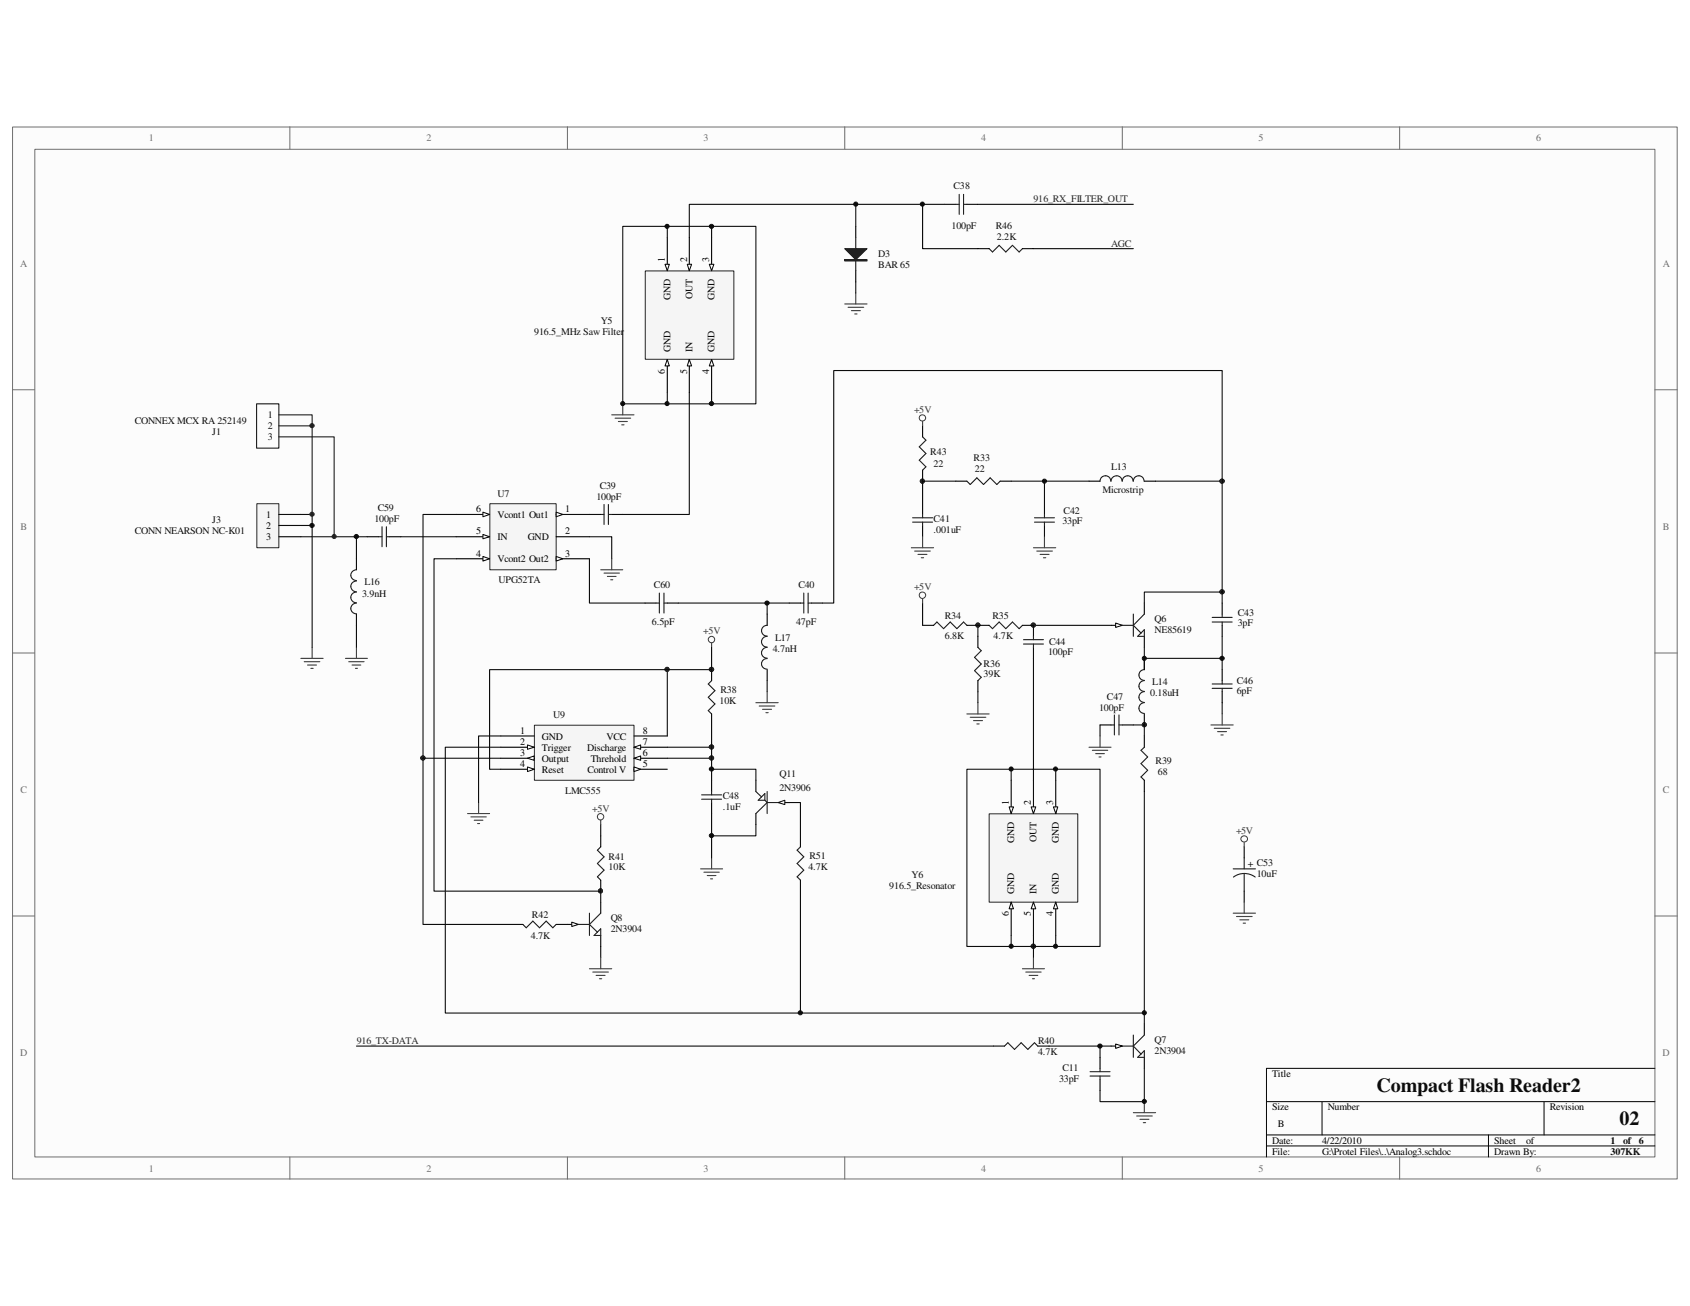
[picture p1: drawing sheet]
<svg xmlns="http://www.w3.org/2000/svg" width="279mm" height="216mm" viewBox="0 0 279 216" stroke-linecap="round" stroke-linejoin="round" font-family="sans-serif">
<path d="M2.1 21h275.2v173.9h-275.2z" fill="#fcfcfc"/>
<path d="M2.1 21h275.2v173.9h-275.2z" fill="none" stroke="#6e6e6e" stroke-width=".17"/>
<path d="M5.8 24.7h267.8v166.6h-267.8z" fill="#fcfcfc"/>
<g fill="none" stroke="#6e6e6e" stroke-width=".17">
<path d="M5.8 24.7h267.8v166.6h-267.8zM47.9 21v3.6M93.8 21v3.6M139.7 21v3.6M185.5 21v3.6M231.4 21v3.6M2.1 64.4h3.6M273.6 64.4h3.7M2.1 107.9h3.6M273.6 107.9h3.7M2.1 151.4h3.6M273.6 151.4h3.7"/>
<path d="M47.9 191.3v3.6M93.8 191.3v3.6M139.7 191.3v3.6M185.5 191.3v3.6M231.4 191.3v3.6"/>
</g>
<path d="M273.6 176.6h-64.2v14.7M209.4 182.1h64.2M209.4 187.6h64.2M209.4 189.4h64.2M218.6 182.1v5.5M246.1 187.6v3.7M255.3 182.1v5.5" fill="none" stroke="#000" stroke-width=".17"/>
<circle cx="69.9" cy="125.3" r=".34" fill="#0e0e0e"/>
<circle cx="69.9" cy="125.3" r=".34" fill="none" stroke="#0e0e0e" stroke-width=".17"/>
<circle cx="99.3" cy="147.3" r=".34" fill="#0e0e0e"/>
<circle cx="99.3" cy="147.3" r=".34" fill="none" stroke="#0e0e0e" stroke-width=".17"/>
<circle cx="110.3" cy="110.7" r=".33" fill="#0e0e0e"/>
<circle cx="110.3" cy="110.7" r=".33" fill="none" stroke="#0e0e0e" stroke-width=".17"/>
<circle cx="117.6" cy="125.3" r=".34" fill="#0e0e0e"/>
<circle cx="117.6" cy="125.3" r=".34" fill="none" stroke="#0e0e0e" stroke-width=".17"/>
<circle cx="117.6" cy="123.5" r=".35" fill="#0e0e0e"/>
<circle cx="117.6" cy="123.5" r=".35" fill="none" stroke="#0e0e0e" stroke-width=".17"/>
<circle cx="117.6" cy="110.7" r=".34" fill="#0e0e0e"/>
<circle cx="117.6" cy="110.7" r=".34" fill="none" stroke="#0e0e0e" stroke-width=".17"/>
<circle cx="152.5" cy="79.5" r=".34" fill="#0e0e0e"/>
<circle cx="152.5" cy="79.5" r=".34" fill="none" stroke="#0e0e0e" stroke-width=".17"/>
<circle cx="161.7" cy="103.3" r=".34" fill="#0e0e0e"/>
<circle cx="161.7" cy="103.3" r=".34" fill="none" stroke="#0e0e0e" stroke-width=".17"/>
<circle cx="170.8" cy="156.4" r=".35" fill="#0e0e0e"/>
<circle cx="170.8" cy="156.4" r=".35" fill="none" stroke="#0e0e0e" stroke-width=".17"/>
<circle cx="170.8" cy="103.3" r=".35" fill="#0e0e0e"/>
<circle cx="170.8" cy="103.3" r=".35" fill="none" stroke="#0e0e0e" stroke-width=".17"/>
<circle cx="189.2" cy="119.8" r=".34" fill="#0e0e0e"/>
<circle cx="189.2" cy="119.8" r=".34" fill="none" stroke="#0e0e0e" stroke-width=".17"/>
<circle cx="202" cy="97.8" r=".35" fill="#0e0e0e"/>
<circle cx="202" cy="97.8" r=".35" fill="none" stroke="#0e0e0e" stroke-width=".17"/>
<circle cx="202" cy="79.5" r=".35" fill="#0e0e0e"/>
<circle cx="202" cy="79.5" r=".35" fill="none" stroke="#0e0e0e" stroke-width=".17"/>
<path d="M170.9 103.4h12.8" fill="none" stroke="#0e0e0e" stroke-width=".18"/>
<circle cx="170.8" cy="103.3" r=".35" fill="#262626"/>
<circle cx="170.8" cy="103.3" r=".35" fill="none" stroke="#262626" stroke-width=".17"/>
<path d="M172.7 79.5v3.7M161.7 103.4v1.8M181.9 119.8v1.9M189.2 108.8h12.9M202.1 116.2v1.8M173.4 172.9h10.3" fill="none" stroke="#0e0e0e" stroke-width=".18"/>
<circle cx="161.7" cy="103.3" r=".34" fill="#262626"/>
<circle cx="161.7" cy="103.3" r=".34" fill="none" stroke="#262626" stroke-width=".17"/>
<circle cx="189.2" cy="119.8" r=".34" fill="#262626"/>
<circle cx="189.2" cy="119.8" r=".34" fill="none" stroke="#262626" stroke-width=".17"/>
<path d="M49.7 88.7h11M66.3 88.7h9.1M110.3 123.5h7.3" fill="none" stroke="#0e0e0e" stroke-width=".18"/>
<circle cx="117.6" cy="123.5" r=".35" fill="#262626"/>
<circle cx="117.6" cy="123.5" r=".35" fill="none" stroke="#262626" stroke-width=".17"/>
<path d="M110.3 125.3h7.3" fill="none" stroke="#0e0e0e" stroke-width=".18"/>
<circle cx="117.6" cy="125.3" r=".34" fill="#262626"/>
<circle cx="117.6" cy="125.3" r=".34" fill="none" stroke="#262626" stroke-width=".17"/>
<circle cx="117.6" cy="110.7" r=".34" fill="#262626"/>
<circle cx="117.6" cy="110.7" r=".34" fill="none" stroke="#262626" stroke-width=".17"/>
<path d="M161.7 33.8h25.7" fill="none" stroke="#0e0e0e" stroke-width=".18"/>
<circle cx="202" cy="97.8" r=".35" fill="#262626"/>
<circle cx="202" cy="97.8" r=".35" fill="none" stroke="#262626" stroke-width=".17"/>
<path d="M191.1 79.5h11" fill="none" stroke="#0e0e0e" stroke-width=".18"/>
<circle cx="202" cy="79.5" r=".35" fill="#262626"/>
<circle cx="202" cy="79.5" r=".35" fill="none" stroke="#262626" stroke-width=".17"/>
<circle cx="117.6" cy="110.7" r=".34" fill="#262626"/>
<circle cx="117.6" cy="110.7" r=".34" fill="none" stroke="#262626" stroke-width=".17"/>
<circle cx="69.9" cy="125.3" r=".34" fill="#262626"/>
<circle cx="69.9" cy="125.3" r=".34" fill="none" stroke="#262626" stroke-width=".17"/>
<path d="M69.9 125.3h12.9M99.3 136.3v1.9M99.3 156.5v1.8" fill="none" stroke="#0e0e0e" stroke-width=".18"/>
<circle cx="152.5" cy="79.5" r=".34" fill="#262626"/>
<circle cx="152.5" cy="79.5" r=".34" fill="none" stroke="#262626" stroke-width=".17"/>
<path d="M110.3 110.7v11" fill="none" stroke="#0e0e0e" stroke-width=".18"/>
<circle cx="99.3" cy="147.3" r=".34" fill="#262626"/>
<circle cx="99.3" cy="147.3" r=".34" fill="none" stroke="#262626" stroke-width=".17"/>
<circle cx="110.3" cy="110.7" r=".33" fill="#262626"/>
<circle cx="110.3" cy="110.7" r=".33" fill="none" stroke="#262626" stroke-width=".17"/>
<path d="M167.2 79.5h12.8" fill="none" stroke="#0e0e0e" stroke-width=".18"/>
<g fill="none" stroke="#1c1c1c" stroke-width=".18">
<path d="M158 33.8h.6M158.6 32.1v3.3M159.3 33.8h.6M159.3 32.1v3.3M152.5 72.2l.6 .6-1.1 1.1 1.1 1.1-1.1 1.1 1.1 1.1-.6 .5M171 86.3h3.3M171 85.6h3.3M172.7 85v.6M172.7 86.3v.6M161.7 107l.5 .6-1.1 1.1 1.1 1.1-1.1 1.1 1.1 1.1-.5 .5M189.2 116.2a.89 .89 0 0 0-.9 .9 .89 .89 0 0 0 .9 .8M189.2 114.3a.89 .89 0 0 0-.9 .9 .89 .89 0 0 0 .9 .9"/>
<path d="M189.2 112.5a.89 .89 0 0 0-.9 .9 .89 .89 0 0 0 .9 .9M189.2 110.7a.89 .89 0 0 0-.9 .9 .89 .89 0 0 0 .9 .9"/>
</g>
<path d="M156.2 33.8h1.8M159.9 33.8h1.8M152.5 70.4v1.8M152.5 77.7v1.8M172.7 83.2v1.8M172.7 86.9v1.8M161.7 105.2v1.8M161.7 112.5v1.8M189.2 108.8v1.9M189.2 118v1.8" fill="none" stroke="#000" stroke-width=".18"/>
<path d="M81 83.3h10.9v10.9h-10.9z" fill="#f5f5f5"/>
<path d="M81 83.3h10.9v10.9h-10.9z" fill="none" stroke="#262626" stroke-width=".17"/>
<path d="M75.4 85h5.5" fill="none" stroke="#000" stroke-width=".18"/>
<path d="M79.8 84.7l1.1 .3-1.1 .4z" fill="#fcfcfc"/>
<path d="M79.8 84.7l1.1 .3-1.1 .4z" fill="none" stroke="#000" stroke-width=".17"/>
<path d="M75.4 88.7h5.5" fill="none" stroke="#000" stroke-width=".18"/>
<path d="M79.8 88.3l1.1 .4-1.1 .4z" fill="#fcfcfc"/>
<path d="M79.8 88.3l1.1 .4-1.1 .4z" fill="none" stroke="#000" stroke-width=".17"/>
<path d="M75.4 92.4h5.5" fill="none" stroke="#000" stroke-width=".18"/>
<path d="M79.8 92l1.1 .4-1.1 .4z" fill="#fcfcfc"/>
<path d="M79.8 92l1.1 .4-1.1 .4z" fill="none" stroke="#000" stroke-width=".17"/>
<path d="M91.9 85h5.6" fill="none" stroke="#000" stroke-width=".18"/>
<path d="M91.9 84.7l1.1 .3-1.1 .4z" fill="#fcfcfc"/>
<path d="M91.9 84.7l1.1 .3-1.1 .4z" fill="none" stroke="#000" stroke-width=".17"/>
<path d="M91.9 88.7h5.6M91.9 92.4h5.6" fill="none" stroke="#000" stroke-width=".18"/>
<path d="M91.9 92l1.1 .4-1.1 .4z" fill="#fcfcfc"/>
<path d="M91.9 92l1.1 .4-1.1 .4z" fill="none" stroke="#000" stroke-width=".17"/>
<g fill="none" stroke="#1c1c1c" stroke-width=".18">
<path d="M159.9 79.5l.5 .6 1.1-1.1 1.1 1.1 1.1-1.1 1.1 1.1 .6-.6M181.9 79.5a.89 .89 0 0 1 .9-.8 .89 .89 0 0 1 .8 .8M183.7 79.5a.91 .91 0 0 1 .9-.8 .91 .91 0 0 1 .9 .8M185.5 79.5a.89 .89 0 0 1 .9-.8 .89 .89 0 0 1 .9 .8M187.4 79.5a.89 .89 0 0 1 .9-.8 .89 .89 0 0 1 .8 .8M132.3 99.7h.6M132.9 98v3.3M133.6 99.7h.6M133.6 98v3.3M117.6 112.5l-.5 .6 1.1 1.1-1.1 1.1 1.1 1.1-1.1 1.1 .5 .5M154.3 103.4l.6-.6 1.1 1.1 1.1-1.1 1.1 1.1 1.1-1.1 .6 .6M163.5 103.4l.6 .5 1.1-1.1 1.1 1.1 1.1-1.1 1.1 1.1 .5-.5"/>
<path d="M200.4 113.8h3.3M200.4 113.1h3.3M202.1 112.5v.6M202.1 113.8v.5M189.2 123.5l-.6 .5 1.1 1.1-1.1 1.1 1.1 1.1-1.1 1.1 .6 .6M166.1 172.9l.5-.5 1.1 1.1 1.1-1.1 1.1 1.1 1.1-1.1 .6 .5"/>
</g>
<g fill="none" stroke="#000" stroke-width=".18">
<path d="M158 79.5h1.9M165.4 79.5h1.8M180 79.5h1.9M189.2 79.5h1.9M130.5 99.7h1.8M134.2 99.7h1.8M117.6 110.7v1.8M117.6 118v1.8M152.5 103.4h1.8M159.9 103.4h3.6M169 103.4h1.9M202.1 110.7v1.8"/>
<path d="M202.1 114.3v1.9M189.2 121.7v1.8M189.2 129v1.9M164.3 172.9h1.8M171.6 172.9h1.8"/>
</g>
<path d="M88.4 119.9h16.4v9.1h-16.4z" fill="#f5f5f5"/>
<path d="M88.3 119.9h16.5v9.1h-16.5z" fill="none" stroke="#262626" stroke-width=".17"/>
<path d="M82.8 121.7h5.5M82.8 123.5h5.5" fill="none" stroke="#000" stroke-width=".18"/>
<path d="M87.2 123.1l1.1 .4-1.1 .4z" fill="#fcfcfc"/>
<path d="M87.2 123.1l1.1 .4-1.1 .4z" fill="none" stroke="#000" stroke-width=".17"/>
<path d="M82.8 125.3h5.5" fill="none" stroke="#000" stroke-width=".18"/>
<path d="M87.2 125.3l1.1-.3v.7z" fill="#fcfcfc"/>
<path d="M87.2 125.3l1.1-.3v.7z" fill="none" stroke="#000" stroke-width=".17"/>
<path d="M82.8 127.2h5.5" fill="none" stroke="#000" stroke-width=".18"/>
<path d="M87.2 126.8l1.1 .4-1.1 .4z" fill="#fcfcfc"/>
<path d="M87.2 126.8l1.1 .4-1.1 .4z" fill="none" stroke="#000" stroke-width=".17"/>
<path d="M104.8 127.2h5.5" fill="none" stroke="#000" stroke-width=".18"/>
<path d="M104.8 126.8l1.1 .4-1.1 .4z" fill="#fcfcfc"/>
<path d="M104.8 126.8l1.1 .4-1.1 .4z" fill="none" stroke="#000" stroke-width=".17"/>
<path d="M104.8 125.3h5.5" fill="none" stroke="#000" stroke-width=".18"/>
<path d="M104.8 125.3l1.1-.3v.7z" fill="#fcfcfc"/>
<path d="M104.8 125.3l1.1-.3v.7z" fill="none" stroke="#000" stroke-width=".17"/>
<path d="M104.8 123.5h5.5" fill="none" stroke="#000" stroke-width=".18"/>
<path d="M104.8 123.5l1.1-.4v.8z" fill="#fcfcfc"/>
<path d="M104.8 123.5l1.1-.4v.8z" fill="none" stroke="#000" stroke-width=".17"/>
<g fill="none" stroke="#000" stroke-width=".18">
<path d="M97.5 85h1.8M101.1 85h1.9M152.5 83.2v1.8M152.5 86.9v1.8M202.1 99.7v1.8M170.9 103.4v1.8M170.9 107v1.8M181.9 119.8h1.8M185.5 119.8h1.9M202.1 103.4v1.8M99.3 138.2v1.8M104.8 121.7h5.5"/>
<path d="M84.6 152.8h1.8M91.9 152.8h3.7M99.3 145.5v1.8"/>
</g>
<g fill="none" stroke="#1c1c1c" stroke-width=".18">
<path d="M99.3 85h.6M99.9 83.4v3.3M100.6 85h.5M100.6 83.4v3.3M150.9 86.3h3.3M150.9 85.6h3.3M152.5 85v.6M152.5 86.3v.6M169.2 106.5h3.3M169.2 105.7h3.3M170.9 105.2v.5M170.9 106.5v.5"/>
<path d="M183.7 119.8h.5M184.2 118.2v3.3M185 119.8h.5M185 118.2v3.3M200.4 102.8h3.3M200.4 102.1h3.3M202.1 101.5v.6M202.1 102.8v.6M99.3 140l-.5 .5 1.1 1.1-1.1 1.1 1.1 1.1-1.1 1.1 .5 .6M86.4 152.8l.6 .6 1.1-1.1 1.1 1.1 1.1-1.1 1.1 1.1 .5-.6"/>
</g>
<g fill="none" stroke="#393939" stroke-width=".18">
<path d="M101.1 68.6h3.7M101.7 69.1h2.6M102.2 69.7h1.5M102.8 70.2h.4M103 66.8v1.8M99.3 94.2h3.7M99.9 94.7h2.5M100.4 95.3h1.5M101 95.8h.3M101.1 92.4v1.8M170.9 90.6h3.6M171.4 91.1h2.6"/>
<path d="M172 91.7h1.4M172.5 92.2h.4M172.7 88.7v1.9M49.7 108.8h3.7M50.3 109.4h2.6M50.8 109.9h1.5M51.4 110.5h.4M51.6 107v1.8M159.9 118h3.6M160.4 118.6h2.6M161 119.1h1.4M161.5 119.7h.4"/>
<path d="M161.7 116.2v1.8M200.2 119.8h3.7M202.1 118v1.8M77.3 134.5h3.6M77.9 135h2.5M78.4 135.6h1.4M79 136.1h.3M79.1 132.7v1.8M180 123.5h3.7M180.6 124h2.5M181.1 124.6h1.5M181.7 125.1h.3"/>
<path d="M181.9 121.7v1.8M200.7 120.4h2.6M201.3 120.9h1.5M201.8 121.5h.4M99.3 158.3v1.8M97.5 160.1h3.6M98 160.7h2.6M98.6 161.2h1.4M99.1 161.8h.4M187.4 183.9h3.7M187.9 184.5h2.6M188.5 185h1.4"/>
<path d="M189 185.6h.4M189.2 182.1v1.8"/>
</g>
<path d="M94.5 152.4l1.1 .4-1.1 .4z" fill="#fcfcfc"/>
<path d="M94.5 152.4l1.1 .4-1.1 .4z" fill="none" stroke="#000" stroke-width=".17"/>
<path d="M99.3 149.1v1.9M99.3 154.6v1.9M183.7 172.9h1.8" fill="none" stroke="#000" stroke-width=".18"/>
<path d="M95.6 152.8h1.9M97.5 152.8l1.3 1.3M97.5 151v3.6M98.2 154.6l1.1-1.1v1.1zM99.3 151l-1.8 1.8" fill="none" stroke="#1c1c1c" stroke-width=".18"/>
<path d="M184.4 172.6l1.1 .3-1.1 .4z" fill="#fcfcfc"/>
<path d="M184.4 172.6l1.1 .3-1.1 .4z" fill="none" stroke="#000" stroke-width=".17"/>
<path d="M183.7 103.4h1.8M189.2 169.3v1.8M189.2 174.8v1.8" fill="none" stroke="#000" stroke-width=".18"/>
<path d="M185.5 172.9h1.9M187.4 172.9l1.2 1.3M187.4 171.1v3.7M189.2 171.1l-1.8 1.8M189.2 173.7v1.1h-1.1z" fill="none" stroke="#1c1c1c" stroke-width=".18"/>
<path d="M184.4 103l1.1 .4-1.1 .3z" fill="#fcfcfc"/>
<path d="M184.4 103l1.1 .4-1.1 .3z" fill="none" stroke="#000" stroke-width=".17"/>
<path d="M141.5 37.4v1.9M141.5 44.7v1.9M189.2 99.7v1.8M189.2 105.2v1.8M117.6 129v1.9M117.6 132.7v1.8M205.7 140v1.8M205.7 147.3v1.8M181.9 174.8v1.8M181.9 178.4v1.9" fill="none" stroke="#000" stroke-width=".18"/>
<g fill="none" stroke="#1c1c1c" stroke-width=".18">
<path d="M141.5 39.3v5.4M139.7 42.9h3.6v.2h-3.6zM185.5 103.4h1.9M187.4 103.4l1.2 1.2M187.4 101.5v3.7M189.2 101.5l-1.8 1.9M189.2 104.1v1.1h-1.1zM116 132.1h3.3M116 131.4h3.3M117.6 130.9v.5M117.6 132.1v.6M203.9 143.6h3.7"/>
<path d="M205.7 144.4l.8 .1 1 .5M205.7 144.4l-.8 .1-1 .5M205.7 141.8v1.8M205.7 144.4v2.9M180.2 177.9h3.3M180.2 177.2h3.3M181.9 176.6v.6M181.9 177.9v.5"/>
</g>
<g fill="none" stroke="#393939" stroke-width=".17">
<circle cx="152.5" cy="69.1" r=".53"/>
<circle cx="152.5" cy="98.4" r=".54"/>
<circle cx="117.6" cy="105.7" r=".52"/>
<circle cx="99.3" cy="135" r=".53"/>
<circle cx="205.7" cy="138.7" r=".53"/>
</g>
<path d="M152.5 69.7v.7M152.5 99v.7M117.6 106.3v.7M99.3 135.6v.7M205.7 139.3v.7M203.9 151h3.7M204.4 151.5h2.6M205 152.1h1.5M205.5 152.6h.4M205.7 149.1v1.9" fill="none" stroke="#393939" stroke-width=".18"/>
<path d="M156.2 33.8h-42.2v5.5M114 64.9v20.1h-11M49.7 85h1.9v22M152.5 99.7v3.7M161.7 114.3v1.9M170.9 108.8v20.2M181.9 172.9v1.9" fill="none" stroke="#0e0e0e" stroke-width=".18"/>
<path d="M139.7 43h3.6" fill="none" stroke="#1c1c1c" stroke-width=".21"/>
<path d="M139.7 41.1h3.6l-1.8 1.8z" fill="#1c1c1c"/>
<path d="M139.7 41.1h3.6l-1.8 1.8zM163.5 41.1l.6 .6 1.1-1.1 1.1 1.1 1.1-1.1 1.1 1.1 .5-.6" fill="none" stroke="#1c1c1c" stroke-width=".18"/>
<path d="M139.7 50.2h3.6M140.2 50.8h2.6M140.8 51.4h1.4M141.3 51.9h.4M141.5 48.4v1.8M115.8 143.6h3.7M116.4 144.2h2.5M116.9 144.7h1.5M117.5 145.3h.3M117.6 141.8v1.8" fill="none" stroke="#393939" stroke-width=".18"/>
<path d="M141.5 33.8v3.6M152.5 33.8v7.3h9.2M141.5 46.6v1.8M170.9 41.1h16.5M82.8 123.5h-9.2v44h115.6" fill="none" stroke="#0e0e0e" stroke-width=".18"/>
<path d="M161.7 41.1h1.8M169 41.1h1.9M128.7 132.7h1.8" fill="none" stroke="#000" stroke-width=".18"/>
<path d="M128.7 132.7l1.1-.4v.7z" fill="#fcfcfc"/>
<path d="M128.7 132.7l1.1-.4v.7z" fill="none" stroke="#000" stroke-width=".17"/>
<path d="M125 129v1.9M125 134.5v1.8M132.3 138.2v1.8M132.3 145.5v1.8" fill="none" stroke="#000" stroke-width=".18"/>
<path d="M125 130.9l.9 .8M125.3 132.3l1.1-1.1v1.1zM126.4 132.3l.4 .4M126.8 130.9v3.6M126.8 132.7l-1.8 1.8M126.8 132.7h1.9M132.3 140l-.5 .5 1.1 1.1-1.1 1.1 1.1 1.1-1.1 1.1 .5 .6" fill="none" stroke="#1c1c1c" stroke-width=".18"/>
<path d="M117.6 127.2h7.4v1.8M125 136.3v1.9h-7.4M130.5 132.7h1.8v5.5M132.3 147.3v20.2" fill="none" stroke="#0e0e0e" stroke-width=".18"/>
<path d="M150.7 90.6h3.6M151.2 91.1h2.6M151.8 91.7h1.4M152.3 92.2h.4M152.5 88.7v1.9M170.9 158.3v1.8M169 160.1h3.7M169.6 160.7h2.5M170.1 161.2h1.5M170.7 161.8h.3" fill="none" stroke="#393939" stroke-width=".18"/>
<path d="M163.6 134.6h14.6v14.5h-14.6z" fill="#f5f5f5"/>
<path d="M163.5 134.5h14.7v14.6h-14.7z" fill="none" stroke="#262626" stroke-width=".17"/>
<path d="M167.2 129v5.5" fill="none" stroke="#000" stroke-width=".18"/>
<path d="M166.8 133.4h.8l-.4 1.1z" fill="#fcfcfc"/>
<path d="M166.8 133.4h.8l-.4 1.1z" fill="none" stroke="#000" stroke-width=".17"/>
<path d="M170.9 129v5.5" fill="none" stroke="#000" stroke-width=".18"/>
<path d="M170.5 133.4h.7l-.3 1.1z" fill="#fcfcfc"/>
<path d="M170.5 133.4h.7l-.3 1.1z" fill="none" stroke="#000" stroke-width=".17"/>
<path d="M174.5 129v5.5" fill="none" stroke="#000" stroke-width=".18"/>
<path d="M174.2 133.4h.7l-.4 1.1z" fill="#fcfcfc"/>
<path d="M174.2 133.4h.7l-.4 1.1z" fill="none" stroke="#000" stroke-width=".17"/>
<path d="M174.5 149.1v5.5" fill="none" stroke="#000" stroke-width=".18"/>
<path d="M174.5 149.1l.4 1.1h-.7z" fill="#fcfcfc"/>
<path d="M174.5 149.1l.4 1.1h-.7z" fill="none" stroke="#000" stroke-width=".17"/>
<path d="M170.9 149.1v5.5" fill="none" stroke="#000" stroke-width=".18"/>
<path d="M170.9 149.1l.3 1.1h-.7z" fill="#fcfcfc"/>
<path d="M170.9 149.1l.3 1.1h-.7z" fill="none" stroke="#000" stroke-width=".17"/>
<path d="M167.2 149.1v5.5" fill="none" stroke="#000" stroke-width=".18"/>
<path d="M167.2 149.1l.4 1.1h-.8z" fill="#fcfcfc"/>
<path d="M167.2 149.1l.4 1.1h-.8z" fill="none" stroke="#000" stroke-width=".17"/>
<path d="M167.2 154.6v1.9M174.5 154.6v1.9" fill="none" stroke="#0e0e0e" stroke-width=".18"/>
<circle cx="170.8" cy="156.4" r=".35" fill="#262626"/>
<circle cx="170.8" cy="156.4" r=".35" fill="none" stroke="#262626" stroke-width=".17"/>
<path d="M106.7 44.8h14.6v14.6h-14.6z" fill="#f5f5f5"/>
<path d="M106.7 44.8h14.6v14.6h-14.6z" fill="none" stroke="#262626" stroke-width=".17"/>
<path d="M110.3 39.3v5.4" fill="none" stroke="#000" stroke-width=".18"/>
<path d="M109.9 43.7h.8l-.4 1z" fill="#fcfcfc"/>
<path d="M109.9 43.7h.8l-.4 1z" fill="none" stroke="#000" stroke-width=".17"/>
<path d="M114 39.3v5.4" fill="none" stroke="#000" stroke-width=".18"/>
<path d="M113.6 43.7h.7l-.3 1z" fill="#fcfcfc"/>
<path d="M113.6 43.7h.7l-.3 1z" fill="none" stroke="#000" stroke-width=".17"/>
<path d="M117.6 39.3v5.4" fill="none" stroke="#000" stroke-width=".18"/>
<path d="M117.3 43.7h.7l-.4 1z" fill="#fcfcfc"/>
<path d="M117.3 43.7h.7l-.4 1z" fill="none" stroke="#000" stroke-width=".17"/>
<path d="M117.6 59.4v5.5" fill="none" stroke="#000" stroke-width=".18"/>
<path d="M117.6 59.4l.4 1.1h-.7z" fill="#fcfcfc"/>
<path d="M117.6 59.4l.4 1.1h-.7z" fill="none" stroke="#000" stroke-width=".17"/>
<path d="M114 59.4v5.5" fill="none" stroke="#000" stroke-width=".18"/>
<path d="M114 59.4l.3 1.1h-.7z" fill="#fcfcfc"/>
<path d="M114 59.4l.3 1.1h-.7z" fill="none" stroke="#000" stroke-width=".17"/>
<path d="M110.3 59.4v5.5" fill="none" stroke="#000" stroke-width=".18"/>
<path d="M110.3 59.4l.4 1.1h-.8z" fill="#fcfcfc"/>
<path d="M110.3 59.4l.4 1.1h-.8z" fill="none" stroke="#000" stroke-width=".17"/>
<path d="M117.6 37.4v1.9M110.3 64.9v1.9M117.6 64.9v1.9" fill="none" stroke="#0e0e0e" stroke-width=".18"/>
<path d="M42.5 83.3h3.6v7.3h-3.6z" fill="#f5f5f5"/>
<path d="M42.5 83.3h3.6v7.3h-3.6z" fill="none" stroke="#262626" stroke-width=".17"/>
<path d="M46.1 85h3.6M46.1 86.9h3.6M46.1 88.7h3.6M60.7 88.7h1.9M64.4 88.7h1.9" fill="none" stroke="#000" stroke-width=".18"/>
<path d="M49.7 86.9h1.9" fill="none" stroke="#0e0e0e" stroke-width=".18"/>
<path d="M62.6 88.7h.6M63.2 87.1v3.3M63.9 88.7h.5M63.9 87.1v3.3" fill="none" stroke="#1c1c1c" stroke-width=".18"/>
<circle cx="51.6" cy="85" r=".35" fill="#262626"/>
<circle cx="51.6" cy="85" r=".35" fill="none" stroke="#262626" stroke-width=".17"/>
<circle cx="55.2" cy="88.7" r=".34" fill="#262626"/>
<circle cx="55.2" cy="88.7" r=".34" fill="none" stroke="#262626" stroke-width=".17"/>
<circle cx="51.6" cy="70.4" r=".35" fill="#262626"/>
<circle cx="51.6" cy="70.4" r=".35" fill="none" stroke="#262626" stroke-width=".17"/>
<g fill="none" stroke="#0e0e0e" stroke-width=".18">
<path d="M103 37.4h22v29.4h-22zM110.3 37.4v1.9M158 79.5h-5.5v3.7M58.9 88.7v3.7M75.4 85h-5.5v67.8h14.7M75.4 92.4h-3.6v54.9h27.5v1.8M97.5 88.7h3.6v3.7M97.5 92.4v7.3h9.1M112.1 99.7h18.4M126.8 99.7v1.8M136 99.7h1.8v-38.4h64.3v38.4M202.1 97.9h-12.9v1.8"/>
<path d="M58.9 103.4v3.6M117.6 107v3.7h-36.7v16.5h1.9M117.6 119.8v9.2M126.8 112.5v1.8M187.4 119.8h1.8v1.9M189.2 107v3.7M202.1 105.2v5.5M82.8 121.7h-3.7v11M117.6 134.5v7.3M159.9 127.2h22v29.3h-22zM167.2 127.2v1.8M174.5 127.2v1.8"/>
<path d="M189.2 130.9v38.4M170.9 154.6v3.7M58.9 172.9h105.4M189.2 176.6v5.5h-7.3v-1.8"/>
</g>
<g fill="none" stroke="#1c1c1c" stroke-width=".18">
<path d="M42.4 66.8h3.7v7.3h-3.7zM46.1 72.2h9.1v16.5M46.1 68.6h5.5v16.4M46.1 70.4h5.5M58.9 99.7a.89 .89 0 0 0-.9 .9 .89 .89 0 0 0 .9 .9M58.9 97.9a.89 .89 0 0 0-.9 .9 .89 .89 0 0 0 .9 .9M58.9 96.1a.89 .89 0 0 0-.9 .8 .89 .89 0 0 0 .9 .9M58.9 94.2a.89 .89 0 0 0-.9 .9 .89 .89 0 0 0 .9 .9M108.5 99.7h.5M109 98v3.3M109.8 99.7h.5M109.8 98v3.3"/>
<path d="M126.8 108.9a.87 .87 0 0 0-.9 .8 .87 .87 0 0 0 .9 .9M126.8 107a.89 .89 0 0 0-.9 .9 .89 .89 0 0 0 .9 .9M126.8 105.2a.89 .89 0 0 0-.9 .9 .89 .89 0 0 0 .9 .9M126.8 103.4a.89 .89 0 0 0-.9 .9 .89 .89 0 0 0 .9 .9"/>
</g>
<path d="M58.9 92.4v1.8M106.6 99.7h1.9M110.3 99.7h1.8M58.9 101.5v1.9M126.8 101.5v1.9M126.8 110.7v1.8" fill="none" stroke="#000" stroke-width=".18"/>
<path d="M57.1 108.8h3.6M57.7 109.4h2.5M58.2 109.9h1.4M58.8 110.5h.3M58.9 107v1.8M125 116.2h3.7M125.5 116.7h2.6M126.1 117.3h1.5M126.6 117.8h.4M126.8 114.3v1.9" fill="none" stroke="#393939" stroke-width=".18"/>
<circle cx="51.6" cy="86.9" r=".35" fill="#0e0e0e"/>
<circle cx="51.6" cy="86.9" r=".35" fill="none" stroke="#0e0e0e" stroke-width=".17"/>
<circle cx="58.9" cy="88.7" r=".34" fill="#0e0e0e"/>
<circle cx="58.9" cy="88.7" r=".34" fill="none" stroke="#0e0e0e" stroke-width=".17"/>
<circle cx="103" cy="66.7" r=".34" fill="#0e0e0e"/>
<circle cx="103" cy="66.7" r=".34" fill="none" stroke="#0e0e0e" stroke-width=".17"/>
<circle cx="110.3" cy="66.7" r=".33" fill="#0e0e0e"/>
<circle cx="110.3" cy="66.7" r=".33" fill="none" stroke="#0e0e0e" stroke-width=".17"/>
<circle cx="110.3" cy="37.4" r=".34" fill="#0e0e0e"/>
<circle cx="110.3" cy="37.4" r=".34" fill="none" stroke="#0e0e0e" stroke-width=".17"/>
<circle cx="117.6" cy="138.1" r=".34" fill="#0e0e0e"/>
<circle cx="117.6" cy="138.1" r=".34" fill="none" stroke="#0e0e0e" stroke-width=".17"/>
<circle cx="117.6" cy="127.1" r=".35" fill="#0e0e0e"/>
<circle cx="117.6" cy="127.1" r=".35" fill="none" stroke="#0e0e0e" stroke-width=".17"/>
<circle cx="117.6" cy="66.7" r=".34" fill="#0e0e0e"/>
<circle cx="117.6" cy="66.7" r=".34" fill="none" stroke="#0e0e0e" stroke-width=".17"/>
<circle cx="117.6" cy="37.4" r=".35" fill="#0e0e0e"/>
<circle cx="117.6" cy="37.4" r=".35" fill="none" stroke="#0e0e0e" stroke-width=".17"/>
<circle cx="126.8" cy="99.7" r=".35" fill="#0e0e0e"/>
<circle cx="126.8" cy="99.7" r=".35" fill="none" stroke="#0e0e0e" stroke-width=".17"/>
<circle cx="132.3" cy="167.4" r=".35" fill="#0e0e0e"/>
<circle cx="132.3" cy="167.4" r=".35" fill="none" stroke="#0e0e0e" stroke-width=".17"/>
<circle cx="141.5" cy="33.7" r=".34" fill="#0e0e0e"/>
<circle cx="141.5" cy="33.7" r=".34" fill="none" stroke="#0e0e0e" stroke-width=".17"/>
<circle cx="152.5" cy="33.7" r=".34" fill="#0e0e0e"/>
<circle cx="152.5" cy="33.7" r=".34" fill="none" stroke="#0e0e0e" stroke-width=".17"/>
<circle cx="167.2" cy="156.4" r=".34" fill="#0e0e0e"/>
<circle cx="167.2" cy="156.4" r=".34" fill="none" stroke="#0e0e0e" stroke-width=".17"/>
<circle cx="167.2" cy="127.1" r=".34" fill="#0e0e0e"/>
<circle cx="167.2" cy="127.1" r=".34" fill="none" stroke="#0e0e0e" stroke-width=".17"/>
<circle cx="172.7" cy="79.5" r=".34" fill="#0e0e0e"/>
<circle cx="172.7" cy="79.5" r=".34" fill="none" stroke="#0e0e0e" stroke-width=".17"/>
<circle cx="174.5" cy="156.4" r=".34" fill="#0e0e0e"/>
<circle cx="174.5" cy="156.4" r=".34" fill="none" stroke="#0e0e0e" stroke-width=".17"/>
<circle cx="174.5" cy="127.1" r=".34" fill="#0e0e0e"/>
<circle cx="174.5" cy="127.1" r=".34" fill="none" stroke="#0e0e0e" stroke-width=".17"/>
<circle cx="181.9" cy="172.9" r=".35" fill="#0e0e0e"/>
<circle cx="181.9" cy="172.9" r=".35" fill="none" stroke="#0e0e0e" stroke-width=".17"/>
<circle cx="189.2" cy="182.1" r=".34" fill="#0e0e0e"/>
<circle cx="189.2" cy="182.1" r=".34" fill="none" stroke="#0e0e0e" stroke-width=".17"/>
<circle cx="189.2" cy="167.4" r=".34" fill="#0e0e0e"/>
<circle cx="189.2" cy="167.4" r=".34" fill="none" stroke="#0e0e0e" stroke-width=".17"/>
<circle cx="189.2" cy="108.8" r=".34" fill="#0e0e0e"/>
<circle cx="189.2" cy="108.8" r=".34" fill="none" stroke="#0e0e0e" stroke-width=".17"/>
<circle cx="202" cy="108.8" r=".35" fill="#0e0e0e"/>
<circle cx="202" cy="108.8" r=".35" fill="none" stroke="#0e0e0e" stroke-width=".17"/>
<g font-size="3.3" fill="#0e0e0e">
<text x="227.6" y="180.5">Compact Flash Reader2</text>
<text x="267.8" y="186">02</text>
</g>
<g font-size="1.7" fill="#706f64">
<text x="24.6" y="23.4">1</text>
<text x="70.5" y="23.4">2</text>
<text x="116.3" y="23.4">3</text>
<text x="162.2" y="23.4">4</text>
<text x="208.1" y="23.4">5</text>
<text x="254" y="23.4">6</text>
<text x="3.3" y="44.2">A</text>
<text x="274.9" y="44.2">A</text>
<text x="3.4" y="87.6">B</text>
<text x="274.9" y="87.6">B</text>
<text x="3.4" y="131.1">C</text>
<text x="274.9" y="131.1">C</text>
<text x="3.3" y="174.6">D</text>
<text x="274.9" y="174.6">D</text>
<text x="24.6" y="193.7">1</text>
<text x="70.5" y="193.7">2</text>
<text x="116.3" y="193.7">3</text>
<text x="162.2" y="193.7">4</text>
<text x="208.1" y="193.7">5</text>
<text x="254" y="193.7">6</text>
</g>
<g font-size="1.7" fill="#0e0e0e">
<text x="157.6" y="31.2">C38</text>
<text x="157.3" y="37.8">100pF</text>
<text x="164.6" y="37.8">R46</text>
<text x="164.8" y="39.7">2.2K</text>
<text x="145.2" y="42.4">D3</text>
<text x="145.2" y="44.2">BAR 65</text>
<text x="99.3" y="53.6">Y5</text>
<text x="88.3" y="55.4">916.5_MHz Saw Filter</text>
<text x="22.3" y="70.1">CONNEX MCX RA 252149</text>
<text x="35.1" y="71.9">J1</text>
<text x="44.3" y="69.1">1</text>
<text x="44.3" y="71">2</text>
<text x="44.3" y="72.8">3</text>
<text x="153.8" y="75.2">R43</text>
<text x="154.3" y="77.2">22</text>
<text x="161" y="76.3">R33</text>
<text x="183.7" y="77.7">L13</text>
<text x="82.3" y="82.1">U7</text>
<text x="98.6" y="82.7">100pF</text>
<text x="99.1" y="80.9">C39</text>
<text x="161.2" y="78.1">22</text>
<text x="182.2" y="81.6">Microstrip</text>
<text x="22.3" y="88.3">CONN NEARSON NC-K01</text>
<text x="35.1" y="86.5">J3</text>
<text x="61.9" y="86.4">100pF</text>
<text x="62.4" y="84.5">C59</text>
<text x="154.3" y="86.4">C41</text>
<text x="154.3" y="88.2">.001uF</text>
<text x="175.6" y="86.7">33pF</text>
<text x="175.8" y="85">C42</text>
<text x="59.9" y="98.6">3.9nH</text>
<text x="60.2" y="96.8">L16</text>
<text x="82.4" y="96.4">UPG52TA</text>
<text x="108.1" y="97.2">C60</text>
<text x="132" y="97.2">C40</text>
<text x="204.6" y="101.9">C43</text>
<text x="107.7" y="103.4">6.5pF</text>
<text x="127.8" y="107.8">4.7nH</text>
<text x="128.1" y="106">L17</text>
<text x="131.6" y="103.4">47pF</text>
<text x="156.2" y="102.3">R34</text>
<text x="156.2" y="105.6">6.8K</text>
<text x="164.1" y="102.3">R35</text>
<text x="164.3" y="105.6">4.7K</text>
<text x="173.4" y="106.7">C44</text>
<text x="190.9" y="102.8">Q6</text>
<text x="190.9" y="104.6">NE85619</text>
<text x="204.6" y="103.5">3pF</text>
<text x="162.6" y="110.3">R36</text>
<text x="162.6" y="112">39K</text>
<text x="173.3" y="108.3">100pF</text>
<text x="190.5" y="113.3">L14</text>
<text x="204.5" y="113.1">C46</text>
<text x="91.4" y="118.7">U9</text>
<text x="119" y="116.4">10K</text>
<text x="119.1" y="114.6">R38</text>
<text x="181.7" y="117.5">100pF</text>
<text x="183" y="115.7">C47</text>
<text x="190.2" y="115.1">0.18uH</text>
<text x="204.5" y="114.7">6pF</text>
<text x="93.4" y="131.2">LMC555</text>
<text x="128.9" y="128.5">Q11</text>
<text x="128.9" y="130.7">2N3906</text>
<text x="191.1" y="126.3">R39</text>
<text x="191.4" y="128.1">68</text>
<text x="119.5" y="132.1">C48</text>
<text x="119.5" y="133.9">.1uF</text>
<text x="100.6" y="142.2">R41</text>
<text x="100.6" y="143.8">10K</text>
<text x="133.6" y="143.8">4.7K</text>
<text x="133.8" y="142">R51</text>
<text x="206.3" y="143.3">+ C53</text>
<text x="147" y="147">916.5_Resonator</text>
<text x="150.7" y="145.1">Y6</text>
<text x="207.8" y="144.9">10uF</text>
<text x="87.8" y="155.2">4.7K</text>
<text x="87.9" y="151.7">R42</text>
<text x="101" y="152.3">Q8</text>
<text x="101" y="154.1">2N3904</text>
<text x="171.6" y="172.6">R40</text>
<text x="190.9" y="172.4">Q7</text>
<text x="171.6" y="174.4">4.7K</text>
<text x="175.1" y="178.8">33pF</text>
<text x="175.6" y="177">C11</text>
<text x="190.9" y="174.2">2N3904</text>
<text x="266.3" y="189.1">1</text>
<text x="266.3" y="191">307KK</text>
<text x="268.4" y="189.1">of</text>
<text x="270.9" y="189.1">6</text>
</g>
<g font-size="1.7" fill="#262626">
<text x="170.9" y="33.4">916_RX_FILTER_OUT</text>
<text x="183.7" y="40.8">AGC</text>
<text x="59" y="172.6">916_TX-DATA</text>
</g>
<g font-size="1.7">
<text x="109.9" y="43.3" transform="rotate(-90 109.9 43.3)">1</text>
<text x="113.6" y="43.3" transform="rotate(-90 113.6 43.3)">2</text>
<text x="117.3" y="43.3" transform="rotate(-90 117.3 43.3)">3</text>
<text x="110.8" y="49.6" transform="rotate(-90 110.8 49.6)">GND</text>
<text x="114.5" y="49.4" transform="rotate(-90 114.5 49.4)">OUT</text>
<text x="118.2" y="49.6" transform="rotate(-90 118.2 49.6)">GND</text>
<text x="110.8" y="58.2" transform="rotate(-90 110.8 58.2)">GND</text>
<text x="114.5" y="58.2" transform="rotate(-90 114.5 58.2)">IN</text>
<text x="118.2" y="58.2" transform="rotate(-90 118.2 58.2)">GND</text>
<text x="109.9" y="61.8" transform="rotate(-90 109.9 61.8)">6</text>
<text x="113.6" y="61.8" transform="rotate(-90 113.6 61.8)">5</text>
<text x="117.3" y="61.8" transform="rotate(-90 117.3 61.8)">4</text>
<text x="44" y="85.6">1</text>
<text x="44" y="87.5">2</text>
<text x="44" y="89.3">3</text>
<text x="78.7" y="84.7">6</text>
<text x="78.7" y="88.3">5</text>
<text x="82.3" y="85.6">Vcont1 Out1</text>
<text x="82.3" y="89.3">IN</text>
<text x="87.2" y="89.3">GND</text>
<text x="93.4" y="84.7">1</text>
<text x="93.4" y="88.3">2</text>
<text x="78.7" y="92">4</text>
<text x="82.3" y="92.9">Vcont2 Out2</text>
<text x="93.4" y="92">3</text>
<text x="86" y="121.3">1</text>
<text x="86" y="123.1">2</text>
<text x="86" y="125">3</text>
<text x="89.6" y="122.3">GND</text>
<text x="89.6" y="124.1">Trigger</text>
<text x="89.6" y="125.9">Output</text>
<text x="97.1" y="124.1">Discharge</text>
<text x="97.7" y="125.9">Threhold</text>
<text x="100.3" y="122.3">VCC</text>
<text x="106.3" y="123.1">7</text>
<text x="106.3" y="125">6</text>
<text x="106.3" y="121.3">8</text>
<text x="86" y="126.8">4</text>
<text x="89.6" y="127.7">Reset</text>
<text x="97.1" y="127.7">Control V</text>
<text x="106.3" y="126.8">5</text>
<text x="166.8" y="133.1" transform="rotate(-90 166.8 133.1)">1</text>
<text x="170.4" y="133.1" transform="rotate(-90 170.4 133.1)">2</text>
<text x="174.1" y="133.1" transform="rotate(-90 174.1 133.1)">3</text>
<text x="167.7" y="139.4" transform="rotate(-90 167.7 139.4)">GND</text>
<text x="171.4" y="139.2" transform="rotate(-90 171.4 139.2)">OUT</text>
<text x="175" y="139.4" transform="rotate(-90 175 139.4)">GND</text>
<text x="167.7" y="147.9" transform="rotate(-90 167.7 147.9)">GND</text>
<text x="171.4" y="147.9" transform="rotate(-90 171.4 147.9)">IN</text>
<text x="175" y="147.9" transform="rotate(-90 175 147.9)">GND</text>
<text x="166.8" y="151.5" transform="rotate(-90 166.8 151.5)">6</text>
<text x="170.4" y="151.5" transform="rotate(-90 170.4 151.5)">5</text>
<text x="174.1" y="151.5" transform="rotate(-90 174.1 151.5)">4</text>
<text x="210.3" y="178.1">Title</text>
<text x="210.3" y="183.6">Size</text>
<text x="219.5" y="183.6">Number</text>
<text x="256.2" y="183.6">Revision</text>
<text x="210.3" y="189.1">Date:</text>
<text x="210.3" y="190.9">File:</text>
<text x="211.2" y="186.3">B</text>
<text x="218.6" y="189.1">4/22/2010</text>
<text x="218.6" y="190.9">G:\Protel Files\..\Analog3.schdoc</text>
<text x="247" y="189.1">Sheet</text>
<text x="247" y="190.9">Drawn By:</text>
<text x="252.3" y="189.1">of</text>
</g>
<g font-size="1.7" fill="#393939">
<text x="151.1" y="68.2">+5V</text>
<text x="151.1" y="97.5">+5V</text>
<text x="116.2" y="104.9">+5V</text>
<text x="97.9" y="134.2">+5V</text>
<text x="204.3" y="137.8">+5V</text>
</g>
</svg>
